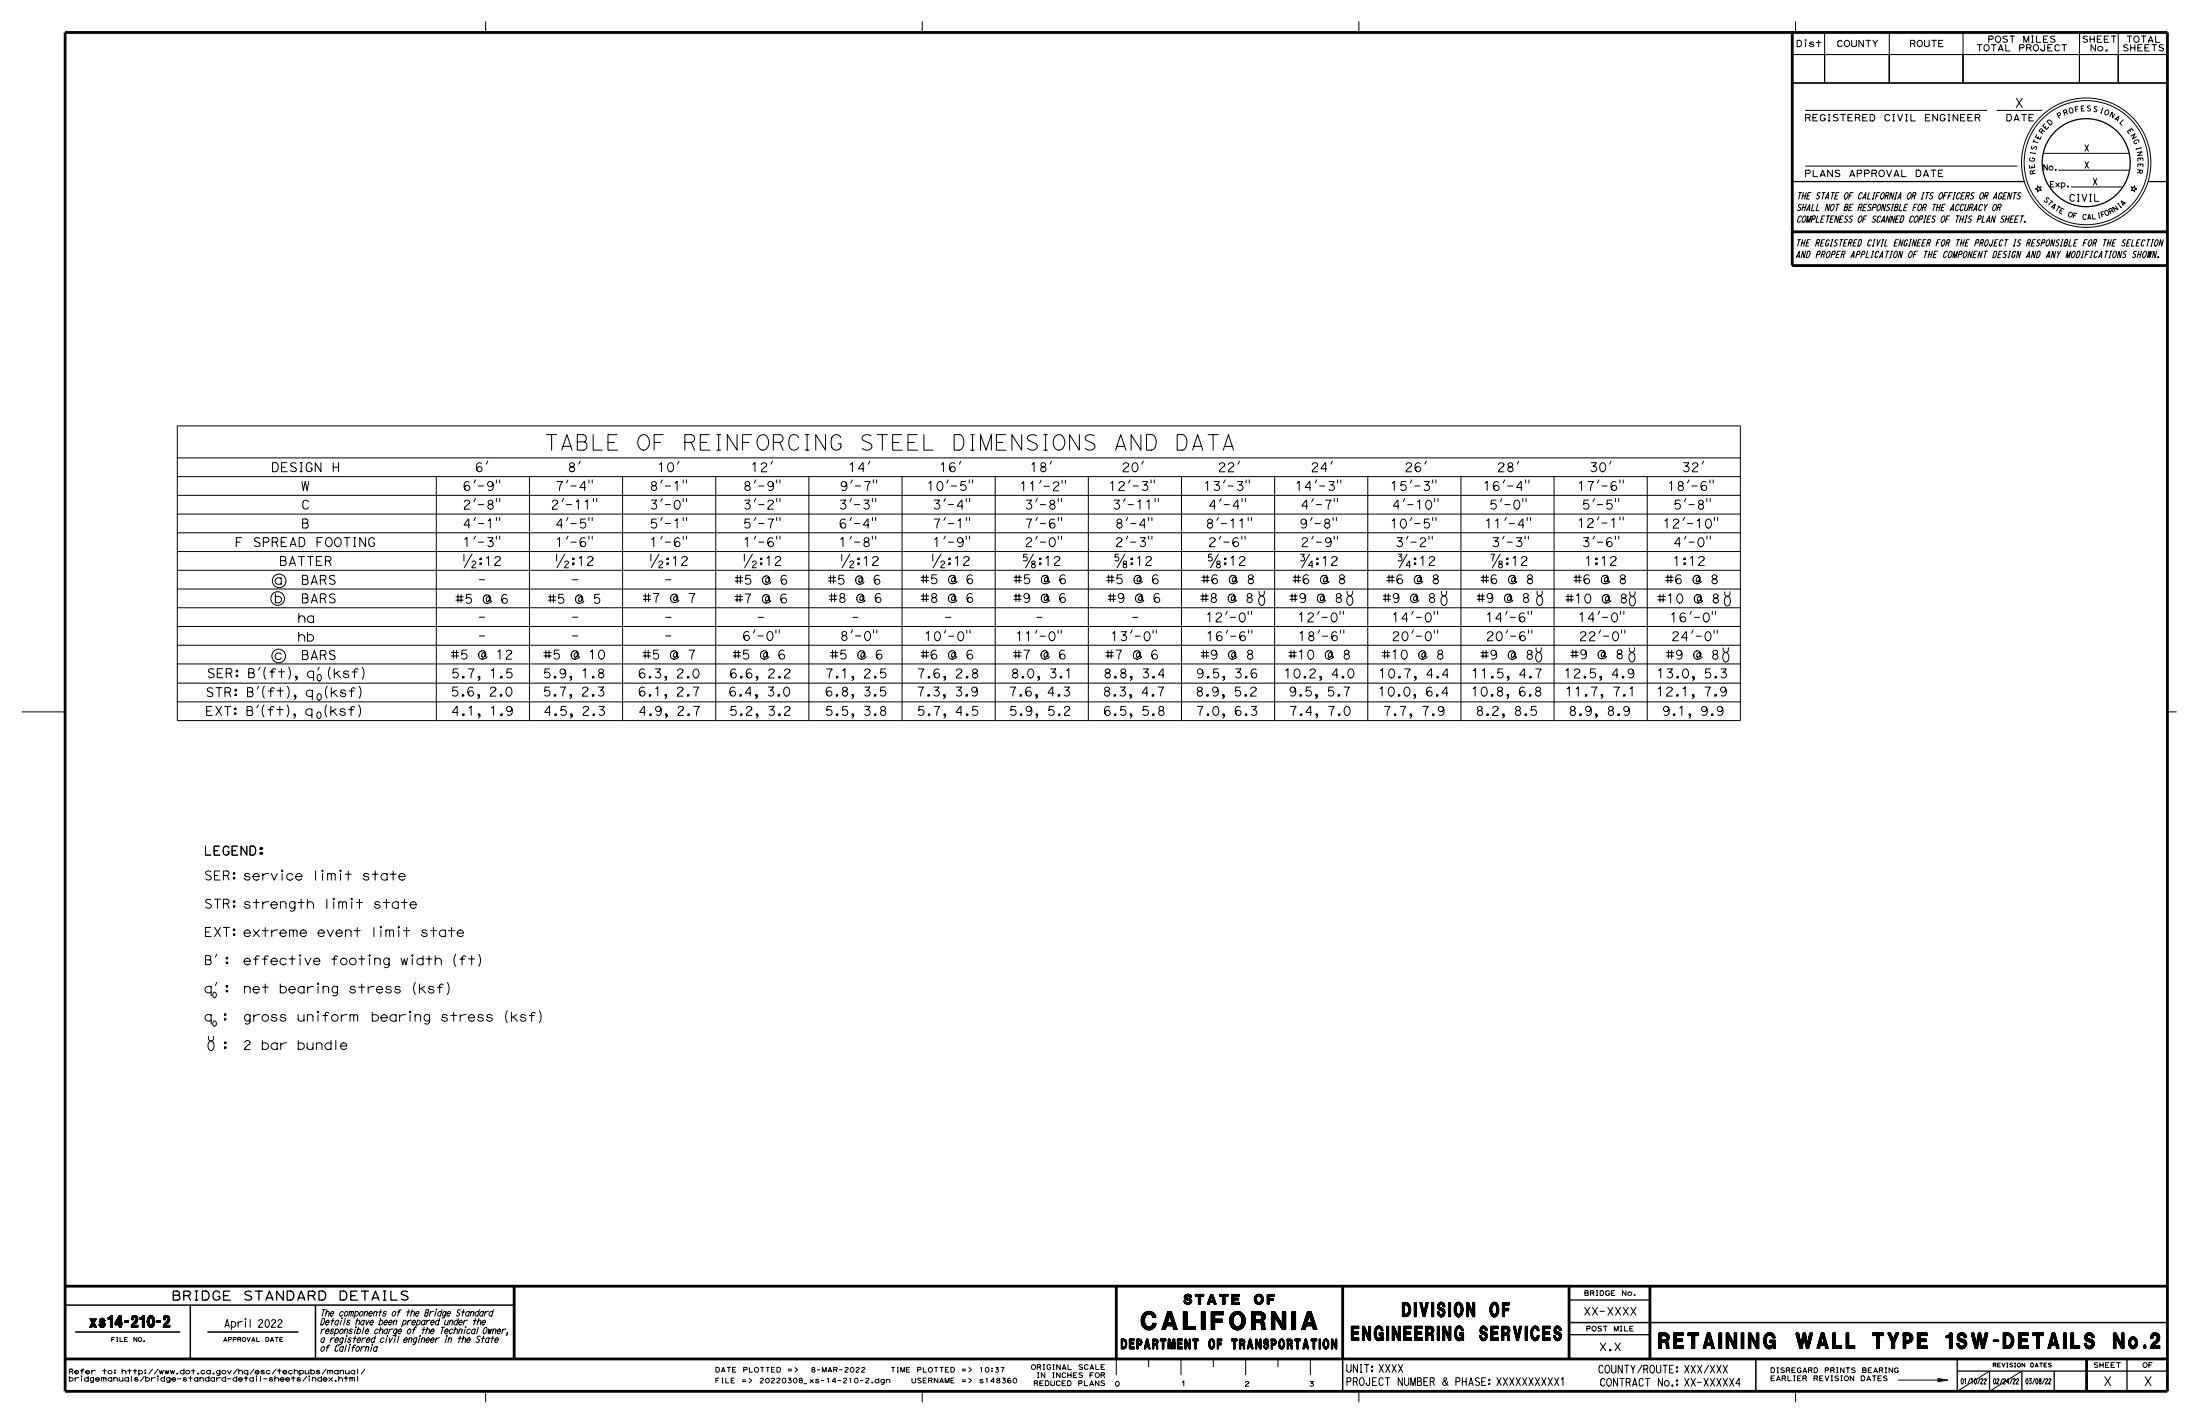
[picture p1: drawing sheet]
<svg xmlns="http://www.w3.org/2000/svg" width="432mm" height="279mm" viewBox="0 0 432 279" stroke-linecap="round" stroke-linejoin="round" font-family="sans-serif">
<g fill="none" stroke="#000" stroke-width=".2">
<path d="M95.3 4.2v2.2M181 4.2v2.2M266.7 4.2v2.2M351.8 10.7h6.3v5.6h-6.3zM351.8 10.7h73.6M352.4 4.2v2.2M354.4 8.3v.9M358.1 10.7h12.7v5.6h-12.7zM358.1 6.4v9.9M370.8 6.4v9.9M370.8 10.7h14.5v5.6h-14.5zM385.3 10.7h22.8v5.6h-22.8z"/>
<path d="M385.3 6.4v9.9M408.1 6.4v9.9M408.1 10.7h7.7v5.6h-7.7zM415.8 6.4v9.9M415.8 10.7h9.6v5.6h-9.6zM354.3 32.6h41.7M354.3 21.7h35.7M391.9 21.7h9M399.9 36.4l.3 .4 .4-.1-.2 .3 .2 .4-.4-.1-.3 .4v-.5l-.4-.1 .4-.2zM401 30.1h16.9M404 33.4h14M406.5 36.7h10.2"/>
<path d="M418.3 36.7l.4 .1 .3-.3v.4l.4 .2-.4 .1v.5l-.3-.4-.4 .1 .2-.4zM34.8 83.6h306.8v57.8h-306.8zM34.8 89.8h306.8M34.8 93.5h306.8M34.8 97.2h306.8M85.6 93.5v47.9M93.3 94.2l-.3 .6M93.3 97.8l-.3 .6M95.7 90.5l-.3 .6M97.4 94.2v.6M97.4 97.8v.6M98.1 94.2v.6"/>
<path d="M98.1 97.8v.6M103.9 93.5v47.9M110.6 97.8l-.3 .6M111.5 94.2l-.3 .6M113.9 90.5l-.3 .6M115.6 94.2v.6M116.2 94.2v.6M116.5 97.8v.6M117.1 97.8v.6M122.2 93.5v47.9M130 97.8l-.3 .6M130 94.2l-.3 .6"/>
<path d="M133.3 90.5l-.3 .6M134.1 94.2v.6M134.1 97.8v.6M134.7 94.2v.6M134.7 97.8v.6M140.5 93.5v47.9M148.3 94.2l-.3 .6M148.3 97.8l-.3 .6M151.6 90.5l-.3 .6M152.4 94.2v.6M152.4 97.8v.6M153.1 94.2v.6"/>
<path d="M153.1 97.8v.6M158.8 93.5v47.9M167.1 97.8l-.3 .6M167.3 94.2l-.3 .6M170.7 90.5l-.3 .6M171.2 97.8v.6M171.4 94.2v.6M171.9 97.8v.6M172.1 94.2v.6M177 93.5v47.9M185.5 97.8l-.2 .6M186.1 94.2l-.3 .6"/>
<path d="M188.6 90.5l-.3 .6M189.7 97.8v.6M190.2 94.2v.6M190.3 97.8v.6M190.9 94.2v.6M195.3 93.5v47.9M203.6 97.8l-.3 .6M204.4 94.2l-.3 .6M206.4 90.5l-.3 .6M207.7 97.8v.6M208.4 97.8v.6M208.5 94.2v.6"/>
<path d="M209.1 94.2v.6M213.6 93.5v47.9M220.8 97.8l-.3 .6M221.8 94.2l-.3 .6M224.4 90.5l-.3 .6M225.9 94.2v.6M226.6 94.2v.6M226.7 97.8v.6M227.4 97.8v.6M231.9 93.5v47.9M239.7 97.8l-.3 .6M240.5 94.2l-.3 .6"/>
<path d="M243.3 90.5l-.3 .6M243.8 97.8v.6M244.4 97.8v.6M244.6 94.2v.6M245.2 94.2v.6M250.2 93.5v47.9M257.8 97.8l-.3 .6M258.4 94.2l-.3 .6M261.5 90.5l-.3 .6M261.9 97.8v.6M262.5 97.8v.6M262.5 94.2v.6"/>
<path d="M263.2 94.2v.6M268.5 93.5v47.9M275.7 97.8l-.3 .6M277.1 94.2l-.3 .6M280 90.5l-.3 .6M281.2 94.2v.6M281.6 97.8v.6M281.8 94.2v.6M282.2 97.8v.6M286.7 93.5v47.9M294.8 97.8l-.3 .6M295.3 94.2l-.3 .6"/>
<path d="M298.1 90.5l-.3 .6M298.9 97.8v.6M299.4 94.2v.6M299.5 97.8v.6M300.1 94.2v.6M305 93.5v47.9M313 97.8l-.3 .6M313.8 94.2l-.3 .6M316.2 90.5l-.3 .6M317.1 97.8v.6M317.7 97.8v.6M317.9 94.2v.6"/>
<path d="M318.6 94.2v.6M323.3 93.5v47.9M330.9 97.8l-.3 .6M331.5 94.2l-.3 .6M334.4 90.5l-.3 .6M335 97.8v.6M335.6 94.2v.6M335.7 97.8v.6M336.3 94.2v.6M34.8 100.9h306.8M34.8 104.5h306.8M34.8 108.2h306.8"/>
<path d="M34.8 111.9h306.8M34.8 115.6h306.8M34.8 119.2h306.8M91.1 108.7v1.4M92.6 110.3a.37 .37 0 0 1 .5-.2 .37 .37 0 0 1 .2 .4l-.6 .7-.1 .2h.8M92.6 108.7l-1.5 2.7M93.3 101.5l-.3 .6M93.3 105.2l-.3 .6M97.4 101.5v.6M97.4 105.2v.6M98.1 101.5v.6M98.1 105.2v.6"/>
<path d="M109.2 108.7v1.4M110.8 110.3a.37 .37 0 0 1 .5-.2 .37 .37 0 0 1 .2 .4l-.6 .7-.1 .2h.8M110.8 108.7l-1.5 2.7M111.5 105.2l-.3 .6M111.5 101.5l-.3 .6M115.6 101.5v.6M115.6 105.2v.6M116.2 101.5v.6M116.2 105.2v.6M127.7 108.7v1.4M129.3 110.3a.37 .37 0 0 1 .5-.2 .37 .37 0 0 1 .2 .4l-.6 .7-.1 .2h.8M129.3 108.7l-1.5 2.7"/>
<path d="M130 105.2l-.3 .6M130 101.5l-.3 .6M134.1 101.5v.6M134.1 105.2v.6M134.7 101.5v.6M134.7 105.2v.6M146.1 108.7v1.4M147.7 110.3a.37 .37 0 0 1 .4-.2 .37 .37 0 0 1 .3 .4l-.7 .7v.2h.7M147.7 108.7l-1.5 2.7M148.3 101.5l-.3 .6M148.3 105.2l-.3 .6M152.4 101.5v.6"/>
<path d="M152.4 105.2v.6M153.1 101.5v.6M153.1 105.2v.6M165.2 108.7v1.4M166.8 110.3a.37 .37 0 0 1 .5-.2 .37 .37 0 0 1 .2 .4l-.7 .7v.2h.7M166.8 108.7l-1.5 2.7M167.1 101.5l-.3 .6M167.1 105.2l-.3 .6M171.2 101.5v.6M171.2 105.2v.6M171.9 101.5v.6M171.9 105.2v.6"/>
<path d="M183.1 108.7v1.4M184.7 110.3a.37 .37 0 0 1 .4-.2 .37 .37 0 0 1 .3 .4l-.7 .7v.2h.7M184.7 108.7l-1.6 2.7M185.5 105.2l-.2 .6M185.5 101.5l-.2 .6M189.7 101.5v.6M189.7 105.2v.6M190.3 101.5v.6M190.3 105.2v.6M201.6 108.7h-.7v.7l.2-.2a.42 .42 0 0 1 .5 .6 .42 .42 0 0 1-.7 .1M202.8 110.7a.38 .38 0 0 0-.3 .5 .38 .38 0 0 0 .6 0 .38 .38 0 0 0-.2-.5l-.4-.1 .1-.5 .5 .1v.4l-.2 .1M202.8 108.7l-1.5 2.7"/>
<path d="M203.6 101.5l-.3 .6M203.6 105.2l-.3 .6M207.7 101.5v.6M207.7 105.2v.6M208.4 101.5v.6M208.4 105.2v.6M219.5 108.7h-.6l-.1 .7 .3-.2a.42 .42 0 0 1 .5 .6 .42 .42 0 0 1-.8 .1M220.7 110.7a.38 .38 0 0 0-.2 .5 .38 .38 0 0 0 .6 0 .38 .38 0 0 0-.2-.5l-.4-.1 .1-.5 .5 .1v.4l-.2 .1M220.8 108.7l-1.5 2.7M221.3 105.2l-.3 .6M221.3 101.5l-.3 .6M225.4 101.5v.6"/>
<path d="M225.4 105.2v.6M226.1 101.5v.6M226.1 105.2v.6M237.9 108.7h-.7v.7l.2-.2a.42 .42 0 0 1 .5 .6 .42 .42 0 0 1-.7 .1M239.1 110.7a.38 .38 0 0 0-.3 .5 .38 .38 0 0 0 .7 0 .38 .38 0 0 0-.3-.5l-.3-.1v-.5l.5 .1v.4l-.2 .1M239.1 101.5l-.3 .6M239.1 108.7l-1.5 2.7M239.6 105.2l-.3 .6M240.9 119.9l-.3 .6M243.7 105.2v.6M244.4 105.2v.6M245 101.5v.6"/>
<path d="M245 119.9v.6M245.6 101.5v.6M245.6 119.9v.6M247.4 117l.2-.1a1.05 1.05 0 0 1 .6 .9 1.05 1.05 0 0 1-.6 1 1.08 1.08 0 0 1-.2-1.8zM248.2 115.9l-.1 .5a.51 .51 0 0 1-.5 .5 .51 .51 0 0 1-.5-.5v-.4M255.3 108.7h.7l-.4 .5a.43 .43 0 0 1 .4 .6 .43 .43 0 0 1-.7 .1M257 108.7l-1.5 2.7M257.5 101.5l-.3 .6M257.6 110.9h-.7l.6-.8v1.3M257.8 105.2l-.3 .6M258.9 119.9l-.3 .6M261.7 101.5v.6"/>
<path d="M261.9 105.2v.6M262.3 101.5v.6M262.5 105.2v.6M263 119.9v.6M263.7 119.9v.6M264.7 117l.2-.1a1.05 1.05 0 0 1 .6 .9 1.05 1.05 0 0 1-.6 1 1.08 1.08 0 0 1-.2-1.8zM265.4 115.9v.5a.51 .51 0 0 1-.5 .5 .51 .51 0 0 1-.5-.5v-.4M274.4 108.7h.7l-.4 .5a.43 .43 0 0 1 .5 .6 .43 .43 0 0 1-.8 .1M276.2 108.7l-1.5 2.7M276.4 105.2l-.3 .6M276.8 110.9h-.8l.6-.8 .1 1.3M277.1 101.5l-.3 .6"/>
<path d="M277.4 119.9l-.3 .6M280.5 105.2v.6M281.1 105.2v.6M281.2 101.5v.6M281.5 119.9v.6M281.8 101.5v.6M282.1 119.9v.6M282.9 116v.4a.51 .51 0 0 0 .5 .5 .51 .51 0 0 0 .5-.5M283.2 117l.2-.1a1.05 1.05 0 0 1 .6 .9 1.05 1.05 0 0 1-.6 1 1.08 1.08 0 0 1-.2-1.8zM283.9 115.9v.5M292.6 108.7h.8l-.4 .7v.7M294.4 108.7l-1.5 2.7"/>
<path d="M294.4 110.7a.38 .38 0 0 0-.2 .5 .38 .38 0 0 0 .6 0 .38 .38 0 0 0-.2-.5l-.4-.1 .1-.5 .5 .1v.4l-.2 .1M295.2 105.2l-.3 .6M295.6 101.5l-.3 .6M295.8 119.9l-.3 .6M299.3 105.2v.6M299.7 101.5v.6M299.9 119.9v.6M300 105.2v.6M300.4 101.5v.6M300.6 119.9v.6M302 117l.2-.1a1.05 1.05 0 0 1 .6 .9 1.05 1.05 0 0 1-.6 1 1.08 1.08 0 0 1-.2-1.8zM302.7 115.9v.5a.51 .51 0 0 1-.5 .5 .51 .51 0 0 1-.5-.5v-.4"/>
<path d="M313 105.2l-.3 .6M313.8 101.4l-.3 .6M314 119.9l-.3 .6M317.1 105.2v.6M317.7 105.2v.6M317.9 101.4v.6M318.1 119.9v.6M318.6 101.4v.6M318.7 119.9v.6M320.2 117.1l.2-.1a1.05 1.05 0 0 1 .6 .9 1.05 1.05 0 0 1-.6 1 1.08 1.08 0 0 1-.2-1.8zM320.9 116v.5a.51 .51 0 0 1-.5 .5 .51 .51 0 0 1-.5-.5v-.4M330.6 101.5l-.3 .6"/>
<path d="M330.9 105.2l-.3 .6M332 119.9l-.3 .6M335 105.2v.6M335.7 105.2v.6M336.1 119.9v.6M336.5 101.5v.6M336.7 119.9v.6M337.1 101.5v.6M338.8 117.1l.2-.1a1.05 1.05 0 0 1 .6 .9 1.05 1.05 0 0 1-.6 1 1.08 1.08 0 0 1-.2-1.8zM339.5 116v.5a.51 .51 0 0 1-.5 .5 .51 .51 0 0 1-.5-.5v-.4M4.3 139.7h8.5M34.8 122.9h306.8"/>
<path d="M34.8 126.6h306.8M34.8 134h306.8M34.8 137.7h306.8M34.8 130.3h306.8M50.7 138.3l-.3 .6M50.8 134.6l-.3 .6M51 130.9l-.3 .6M51.8 138.3a2.22 2.22 0 0 0 0 2.4M51.9 134.6a2.22 2.22 0 0 0 0 2.4M52.1 130.9a2.22 2.22 0 0 0 0 2.4M56.3 138.3a2.22 2.22 0 0 1 0 2.4M56.4 134.6a2.22 2.22 0 0 1 0 2.4"/>
<path d="M56.7 130.9a2.22 2.22 0 0 1 0 2.4M62.7 130.9l-.3 .6M64.1 138.3a2.22 2.22 0 0 0 0 2.4M64.2 134.6a2.22 2.22 0 0 0 0 2.4M64.8 130.9a2.22 2.22 0 0 0 0 2.4M70.4 138.3a2.22 2.22 0 0 1 0 2.4M70.5 134.6a2.22 2.22 0 0 1 0 2.4M71.1 130.9a2.22 2.22 0 0 1 0 2.4M94.1 121.1h1M112.4 121.1h1M130.7 121.1h1M148.2 123.6l-.3 .6"/>
<path d="M148.8 121.1h1M152.3 123.6v.6M152.9 123.6v.6M167.3 123.6l-.2 .6M167.4 121.1h1M171.5 123.6v.6M172.1 123.6v.6M185.6 121.1h1M185.6 123.6l-.3 .6M189.7 123.6v.6M190.4 123.6v.6M203.5 121.1h1"/>
<path d="M203.5 123.6l-.2 .6M207.7 123.6v.6M208.3 123.6v.6M222.2 123.6l-.3 .6M222.3 121.1h1M226.3 123.6v.6M227 123.6v.6M241 123.6l-.3 .6M245.1 123.6v.6M245.7 123.6v.6M259 123.6l-.3 .6M263.1 123.6v.6"/>
<path d="M263.8 123.6v.6M277.4 123.6l-.3 .6M281.5 123.6v.6M282.2 123.6v.6M295.9 123.6l-.3 .6M300 123.6v.6M300.7 123.6v.6M301.8 128.1l.2-.1a1.05 1.05 0 0 1 .6 .9 1.05 1.05 0 0 1-.6 1 1.08 1.08 0 0 1-.2-1.8zM302.5 127v.5a.51 .51 0 0 1-.5 .5 .51 .51 0 0 1-.5-.5v-.4M314.2 123.6l-.3 .6M318.3 123.6v.6M318.9 123.6v.6"/>
<path d="M320.1 128.1l.2-.1a1.05 1.05 0 0 1 .6 .9 1.05 1.05 0 0 1-.6 1 1.08 1.08 0 0 1-.2-1.8zM320.8 127v.5a.51 .51 0 0 1-.5 .5 .51 .51 0 0 1-.5-.5v-.4M332.3 123.6l-.3 .6M336.4 123.6v.6M337.1 123.6v.6M338.5 128.1l.2-.1a1.05 1.05 0 0 1 .6 .9 1.05 1.05 0 0 1-.6 1 1.08 1.08 0 0 1-.2-1.8zM339.2 127v.5a.51 .51 0 0 1-.5 .5 .51 .51 0 0 1-.5-.5v-.4M425.4 139.7h1.8M55.4 171.4v1.3M63.3 171.4v1.3M65.5 176.9v1.3M66.8 171.4v1.3"/>
<path d="M69 176.9v1.3M42.6 192.8l-.3 .5M42.6 187.2l-.3 .6M44 199.8h.3v.3h-.3zM44 198.9h.3v.3h-.3zM58.9 188v1.3M62.4 193.6v1.2M62.4 199.1v1.3M72.5 188v1.3M74.8 182.5v1.3M78.3 182.5v1.3M80.5 199.1v1.3"/>
<path d="M80.9 188v1.3M81.5 192.8a2.22 2.22 0 0 0 0 2.3M87.8 192.8a2.22 2.22 0 0 1 0 2.3M89.4 187.2a2.22 2.22 0 0 0 0 2.4M94 187.2a2.22 2.22 0 0 1 0 2.4M99.6 198.3a2.22 2.22 0 0 0 0 2.4M105.9 198.3a2.22 2.22 0 0 1 0 2.4M41.2 204.3l.2-.1a1.05 1.05 0 0 1 .6 1 1.05 1.05 0 0 1-.6 .9 1.08 1.08 0 0 1-.2-1.8zM41.9 203.3v.4a.51 .51 0 0 1-.5 .5 .51 .51 0 0 1-.5-.5v-.4M44.1 205.4h.3v.3h-.3zM44.1 204.4h.3v.3h-.3zM48.2 259.3v1.1"/>
<path d="M67 259.1l-.2 .9M85.6 257.3l-.3 .9M16 270.3v.7M31 270.3v.7M50.3 270.3v.7M60.7 270.3v.7M67.9 262.5l-.2 .9M68.6 264.2l-.2 1M69.8 260.8l-.3 .9M73 264.2l-.3 1M75.9 262.5l-.2 .9M77.6 262.5l-.3 .9"/>
<path d="M82.4 262.5l-.3 .9M87.6 262.5l-.2 .9M91.3 260.8l-.2 .9M95.3 273v2.1M181 273v2.1M219.1 266.6v3.2M225.4 266.6v1.6M231.8 266.6v3.2M238.1 266.6v1.6M244.5 266.6v3.2M250.8 266.6v1.6M257.2 266.6v3.2"/>
<path d="M266.7 273v2.1M352.4 273v2.1M372.6 270.8h8.8M380.4 270.5l1.9 .3-1.9 .3zM380.7 270.7l.6 .1-.6 .1zM390.5 269l-6.4 4M396.8 269l-6.3 4"/>
<circle cx="354.4" cy="7.9" r=".09"/>
<circle cx="409.5" cy="31.9" r="12.7"/>
<circle cx="409.5" cy="31.9" r="12.2"/>
<circle cx="54.5" cy="117.4" r="1.34"/>
<circle cx="54.8" cy="114" r="1.34"/>
<circle cx="54.7" cy="128.7" r="1.34"/>
<circle cx="55.4" cy="170.8" r=".13"/>
<circle cx="63.3" cy="170.8" r=".13"/>
<circle cx="65.5" cy="176.4" r=".13"/>
<circle cx="66.8" cy="170.8" r=".13"/>
<circle cx="69" cy="176.4" r=".13"/>
<circle cx="58.9" cy="187.5" r=".13"/>
<circle cx="62.4" cy="198.5" r=".13"/>
<circle cx="62.4" cy="193" r=".13"/>
<circle cx="72.5" cy="187.5" r=".13"/>
<circle cx="74.7" cy="181.9" r=".13"/>
<circle cx="78.3" cy="181.9" r=".13"/>
<circle cx="80.5" cy="198.5" r=".13"/>
<circle cx="80.9" cy="187.5" r=".13"/>
<circle cx="48.2" cy="258.8" r=".1"/>
<circle cx="67.1" cy="258.7" r=".08"/>
<circle cx="85.7" cy="256.9" r=".08"/>
<circle cx="16" cy="270" r=".07"/>
<circle cx="31" cy="270" r=".07"/>
<circle cx="50.3" cy="270" r=".07"/>
<circle cx="60.7" cy="270" r=".07"/>
<circle cx="68" cy="262.1" r=".08"/>
<circle cx="68.7" cy="263.8" r=".08"/>
<circle cx="69.9" cy="260.4" r=".08"/>
<circle cx="73.1" cy="263.8" r=".08"/>
<circle cx="76" cy="262.1" r=".08"/>
<circle cx="77.7" cy="262.1" r=".08"/>
<circle cx="82.5" cy="262.1" r=".08"/>
<circle cx="87.7" cy="262.1" r=".08"/>
<circle cx="91.4" cy="260.4" r=".08"/>
</g>
<g fill="none" stroke="#000" stroke-width=".25">
<path d="M351.8 16.3h73.6M351.8 35.6h45.5M421.6 35.6h3.8M308 255.1h15.8M308 261.9h15.8M384.1 266.6v6.4M384.1 269h41.3M390.5 269v4M396.8 269v4M403.2 269v4M417.5 266.6v6.4"/>
<circle cx="409.5" cy="31.9" r="8.6"/>
</g>
<path d="M12.8 6.4h412.6v266.6h-412.6zM351.8 6.4v45.7h73.6M351.8 45.5h73.6M12.8 252.4h412.6M100.9 252.4v14.2M219.1 252.4v14.2M263.5 252.4v14.2M308 252.4v14.2M323.8 252.4v14.2M12.8 266.6h412.6M409.5 266.7v6.3" fill="none" stroke="#000" stroke-width=".55"/>
<path d="M12.8 256.1h88.1M37.4 256.1v10.5M61.9 256.1v10.5M308 259.5h117.4M14.7 261.4h20.7M40.7 261.4h17.9M263.5 266.6v6.4M344.6 266.6v6.4" fill="none" stroke="#000" stroke-width=".3"/>
<text font-size="3.5" x="224" y="260.9">CALIFORNIA</text>
<g font-size="3">
<text x="106.7" y="88.3">TABLE OF REINFORCING STEEL DIMENSIONS AND DATA</text>
<text x="325.6" y="264.6">RETAINING WALL TYPE 1SW-DETAILS No.2</text>
</g>
<g font-size="2.8">
<text x="265.2" y="263">ENGINEERING SERVICES</text>
<text x="275.2" y="258.3">DIVISION OF</text>
</g>
<text font-size="2.2" x="17.6" y="260.4">xs14-210-2</text>
<g font-size="1.9">
<text x="232.3" y="255.9">STATE OF</text>
<text x="220" y="264.7">DEPARTMENT OF TRANSPORTATION</text>
</g>
<g font-size="1.8">
<text x="395.4" y="21.1">X</text>
<text x="53.2" y="92.6">DESIGN H</text>
<text x="93.2" y="92.6">6'</text>
<text x="111.3" y="92.6">8'</text>
<text x="129" y="92.6">10'</text>
<text x="147.3" y="92.6">12'</text>
<text x="166.4" y="92.6">14'</text>
<text x="184.3" y="92.6">16'</text>
<text x="202.1" y="92.6">18'</text>
<text x="220.1" y="92.6">20'</text>
<text x="239" y="92.6">22'</text>
<text x="257.2" y="92.6">24'</text>
<text x="275.6" y="92.6">26'</text>
<text x="293.8" y="92.6">28'</text>
<text x="311.9" y="92.6">30'</text>
<text x="330.1" y="92.6">32'</text>
<text x="59" y="96.2">W</text>
<text x="59.1" y="99.9">C</text>
<text x="90.8" y="96.2">6'-9&quot;</text>
<text x="90.8" y="99.9">2'-8&quot;</text>
<text x="108.1" y="99.9">2'-11&quot;</text>
<text x="108.9" y="96.2">7'-4&quot;</text>
<text x="127.4" y="99.9">3'-0&quot;</text>
<text x="127.4" y="96.2">8'-1&quot;</text>
<text x="145.8" y="96.2">8'-9&quot;</text>
<text x="145.8" y="99.9">3'-2&quot;</text>
<text x="164.6" y="99.9">3'-3&quot;</text>
<text x="164.8" y="96.2">9'-7&quot;</text>
<text x="181.8" y="96.2">10'-5&quot;</text>
<text x="183" y="99.9">3'-4&quot;</text>
<text x="200" y="96.3">11'-2&quot;</text>
<text x="201.1" y="99.9">3'-8&quot;</text>
<text x="217.5" y="96.2">12'-3&quot;</text>
<text x="218.3" y="99.9">3'-11&quot;</text>
<text x="236.1" y="96.2">13'-3&quot;</text>
<text x="237.1" y="99.9">4'-4&quot;</text>
<text x="254.1" y="96.2">14'-3&quot;</text>
<text x="255.2" y="99.9">4'-7&quot;</text>
<text x="272.8" y="96.2">15'-3&quot;</text>
<text x="273.2" y="99.9">4'-10&quot;</text>
<text x="291" y="96.2">16'-4&quot;</text>
<text x="292.2" y="99.9">5'-0&quot;</text>
<text x="309.5" y="96.2">17'-6&quot;</text>
<text x="310.4" y="99.9">5'-5&quot;</text>
<text x="327.2" y="96.2">18'-6&quot;</text>
<text x="328.4" y="99.9">5'-8&quot;</text>
<text x="46.1" y="107.3">F SPREAD FOOTING</text>
<text x="59.1" y="103.6">B</text>
<text x="90.8" y="103.6">4'-1&quot;</text>
<text x="90.8" y="107.3">1'-3&quot;</text>
<text x="108.9" y="107.3">1'-6&quot;</text>
<text x="108.9" y="103.6">4'-5&quot;</text>
<text x="127.4" y="107.3">1'-6&quot;</text>
<text x="127.4" y="103.6">5'-1&quot;</text>
<text x="145.8" y="107.3">1'-6&quot;</text>
<text x="145.8" y="103.6">5'-7&quot;</text>
<text x="164.6" y="103.6">6'-4&quot;</text>
<text x="164.6" y="107.3">1'-8&quot;</text>
<text x="183" y="107.3">1'-9&quot;</text>
<text x="183" y="103.6">7'-1&quot;</text>
<text x="201.1" y="103.6">7'-6&quot;</text>
<text x="201.1" y="107.3">2'-0&quot;</text>
<text x="218.8" y="107.3">2'-3&quot;</text>
<text x="218.8" y="103.6">8'-4&quot;</text>
<text x="236.6" y="103.6">8'-11&quot;</text>
<text x="237.1" y="107.3">2'-6&quot;</text>
<text x="255" y="103.6">9'-8&quot;</text>
<text x="255.2" y="107.3">2'-9&quot;</text>
<text x="272.8" y="103.6">10'-5&quot;</text>
<text x="273.8" y="107.3">3'-2&quot;</text>
<text x="291.3" y="103.6">11'-4&quot;</text>
<text x="292.7" y="107.3">3'-3&quot;</text>
<text x="309.5" y="103.5">12'-1&quot;</text>
<text x="310.4" y="107.3">3'-6&quot;</text>
<text x="326.3" y="103.6">12'-10&quot;</text>
<text x="328.4" y="107.3">4'-0&quot;</text>
<text x="54.7" y="111">BATTER</text>
<text x="90.6" y="111">½:12</text>
<text x="108.8" y="111">½:12</text>
<text x="127.3" y="111">½:12</text>
<text x="145.7" y="111">½:12</text>
<text x="164.8" y="111">½:12</text>
<text x="182.7" y="111">½:12</text>
<text x="200.5" y="111">?:12</text>
<text x="218.4" y="111">?:12</text>
<text x="236.8" y="111">?:12</text>
<text x="254.9" y="111">¾:12</text>
<text x="274" y="111">¾:12</text>
<text x="292.1" y="111">?:12</text>
<text x="310.9" y="111">1:12</text>
<text x="328.2" y="111">1:12</text>
<text x="53.8" y="118.3">b</text>
<text x="53.8" y="114.7">a</text>
<text x="57" y="114.7">BARS</text>
<text x="57.2" y="118.3">BARS</text>
<text x="89.3" y="118.4">#5 @ 6</text>
<text x="93.8" y="114.6">-</text>
<text x="107.5" y="118.4">#5 @ 5</text>
<text x="112.1" y="114.6">-</text>
<text x="126.1" y="118.2">#7 @ 7</text>
<text x="130.3" y="114.6">-</text>
<text x="144.1" y="118.3">#7 @ 6</text>
<text x="144.2" y="114.6">#5 @ 6</text>
<text x="162.4" y="114.6">#5 @ 6</text>
<text x="162.6" y="118.2">#8 @ 6</text>
<text x="180.7" y="114.5">#5 @ 6</text>
<text x="180.7" y="118.2">#8 @ 6</text>
<text x="198.9" y="118.2">#9 @ 6</text>
<text x="198.9" y="114.5">#5 @ 6</text>
<text x="217.1" y="114.5">#5 @ 6</text>
<text x="217.4" y="118.2">#9 @ 6</text>
<text x="235.5" y="118.2">#8 @ 8</text>
<text x="235.8" y="114.5">#6 @ 8</text>
<text x="253" y="118.2">#9 @ 8</text>
<text x="253.7" y="114.5">#6 @ 8</text>
<text x="271.3" y="118.2">#9 @ 8</text>
<text x="272.1" y="114.5">#6 @ 8</text>
<text x="289.8" y="118.2">#9 @ 8</text>
<text x="290.6" y="114.5">#6 @ 8</text>
<text x="307.2" y="118.3">#10 @ 8</text>
<text x="308.8" y="114.5">#6 @ 8</text>
<text x="325.3" y="118.3">#10 @ 8</text>
<text x="326.8" y="114.5">#6 @ 8</text>
<text x="58.3" y="125.8">hb</text>
<text x="58.3" y="122.1">ha</text>
<text x="93.8" y="125.7">-</text>
<text x="112.1" y="125.7">-</text>
<text x="130.3" y="125.7">-</text>
<text x="145.6" y="125.7">6'-0&quot;</text>
<text x="164.8" y="125.7">8'-0&quot;</text>
<text x="181.3" y="125.7">10'-0&quot;</text>
<text x="199.2" y="125.7">11'-0&quot;</text>
<text x="217.9" y="125.7">13'-0&quot;</text>
<text x="236.6" y="122">12'-0&quot;</text>
<text x="236.7" y="125.7">16'-6&quot;</text>
<text x="254.6" y="122">12'-0&quot;</text>
<text x="254.7" y="125.7">18'-6&quot;</text>
<text x="273.1" y="122">14'-0&quot;</text>
<text x="273.1" y="125.7">20'-0&quot;</text>
<text x="290.8" y="122">14'-6&quot;</text>
<text x="291.6" y="125.7">20'-6&quot;</text>
<text x="309.6" y="122">14'-0&quot;</text>
<text x="309.8" y="125.7">22'-0&quot;</text>
<text x="327.7" y="122">16'-0&quot;</text>
<text x="328" y="125.7">24'-0&quot;</text>
<text x="53.8" y="129.4">c</text>
<text x="57" y="129.4">BARS</text>
<text x="88.4" y="129.3">#5 @ 12</text>
<text x="106.6" y="129.3">#5 @ 10</text>
<text x="126.1" y="129.3">#5 @ 7</text>
<text x="143.7" y="129.3">#5 @ 6</text>
<text x="162.9" y="129.3">#5 @ 6</text>
<text x="180.7" y="129.3">#6 @ 6</text>
<text x="198.8" y="129.3">#7 @ 6</text>
<text x="216.9" y="129.3">#7 @ 6</text>
<text x="235.6" y="129.3">#9 @ 8</text>
<text x="252.8" y="129.3">#10 @ 8</text>
<text x="271.2" y="129.3">#10 @ 8</text>
<text x="290.5" y="129.3">#9 @ 8</text>
<text x="308.2" y="129.3">#9 @ 8</text>
<text x="326.9" y="129.3">#9 @ 8</text>
<text x="40.3" y="136.7">STR: B'(ft), q (ksf)</text>
<text x="40.6" y="133">SER: B'(ft), q' (ksf)</text>
<text x="88.4" y="136.6">5.6, 2.0</text>
<text x="88.5" y="133">5.7, 1.5</text>
<text x="106.5" y="136.6">5.7, 2.3</text>
<text x="106.5" y="133">5.9, 1.8</text>
<text x="125.1" y="133">6.3, 2.0</text>
<text x="125.1" y="136.6">6.1, 2.7</text>
<text x="142.9" y="136.6">6.4, 3.0</text>
<text x="143.1" y="133">6.6, 2.2</text>
<text x="161.8" y="136.6">6.8, 3.5</text>
<text x="161.9" y="133">7.1, 2.5</text>
<text x="179.8" y="136.6">7.3, 3.9</text>
<text x="179.9" y="133">7.6, 2.8</text>
<text x="197.9" y="136.6">7.6, 4.3</text>
<text x="198.3" y="133">8.0, 3.1</text>
<text x="216.4" y="136.6">8.3, 4.7</text>
<text x="216.5" y="133">8.8, 3.4</text>
<text x="234.6" y="136.6">8.9, 5.2</text>
<text x="234.7" y="133">9.5, 3.6</text>
<text x="251.9" y="133">10.2, 4.0</text>
<text x="252.8" y="136.6">9.5, 5.7</text>
<text x="270.4" y="136.6">10.0, 6.4</text>
<text x="270.5" y="133">10.7, 4.4</text>
<text x="288.7" y="136.6">10.8, 6.8</text>
<text x="288.7" y="133">11.5, 4.7</text>
<text x="306.9" y="133">12.5, 4.9</text>
<text x="307.1" y="136.6">11.7, 7.1</text>
<text x="325" y="136.6">12.1, 7.9</text>
<text x="325.1" y="133">13.0, 5.3</text>
<text x="40.2" y="140.4">EXT: B'(ft), q (ksf)</text>
<text x="88.5" y="140.4">4.1, 1.9</text>
<text x="106.6" y="140.4">4.5, 2.3</text>
<text x="125.2" y="140.4">4.9, 2.7</text>
<text x="143.1" y="140.4">5.2, 3.2</text>
<text x="161.8" y="140.4">5.5, 3.8</text>
<text x="179.9" y="140.4">5.7, 4.5</text>
<text x="198" y="140.4">5.9, 5.2</text>
<text x="216.5" y="140.4">6.5, 5.8</text>
<text x="234.6" y="140.4">7.0, 6.3</text>
<text x="252.9" y="140.4">7.4, 7.0</text>
<text x="271.4" y="140.4">7.7, 7.9</text>
<text x="289.5" y="140.4">8.2, 8.5</text>
<text x="307.8" y="140.4">8.9, 8.9</text>
<text x="326.1" y="140.4">9.1, 9.9</text>
<text x="39.9" y="167.8">LEGEND:</text>
<text x="40" y="172.7">SER:service limit state</text>
<text x="40" y="178.2">STR: strength limit state</text>
<text x="40" y="183.7">EXT: extreme event limit state</text>
<text x="40" y="189.3">B' :</text>
<text x="47.7" y="189.3">effective footing width (ft)</text>
<text x="40" y="194.8">q' :</text>
<text x="47.7" y="194.8">net bearing stress (ksf)</text>
<text x="40" y="200.4">q</text>
<text x="47.7" y="200.4">gross uniform bearing stress (ksf)</text>
<text x="47.7" y="205.9">2 bar bundle</text>
<text x="33.6" y="255.1">BRIDGE STANDARD DETAILS</text>
<text x="412.8" y="271.9">X</text>
<text x="420.7" y="271.9">X</text>
</g>
<g font-size="1.5">
<text x="43.9" y="260.4">April 2022</text>
<text x="310.7" y="258">XX-XXXX</text>
<text x="264.1" y="269.3">UNIT: XXXX</text>
<text x="313.6" y="269.4">COUNTY/ROUTE: XXX/XXX</text>
<text x="313.8" y="265">X.X</text>
<text x="264.1" y="271.8">PROJECT NUMBER &amp; PHASE: XXXXXXXXXX1</text>
<text x="313.9" y="272">CONTRACT No.: XX-XXXXX4</text>
</g>
<text font-size="1.4" x="406" y="39.5">CIVIL</text>
<g font-size="1.3">
<text x="354.1" y="23.7">REGISTERED CIVIL ENGINEER</text>
<text x="393.6" y="23.7">DATE</text>
<text x="409" y="29.7">X</text>
<text x="354.1" y="34.7">PLANS APPROVAL DATE</text>
<text x="409" y="33">X</text>
<text x="352.5" y="41.3">SHALL NOT BE RESPONSIBLE FOR THE ACCURACY OR</text>
<text x="352.5" y="39.1">THE STATE OF CALIFORNIA OR ITS OFFICERS OR AGENTS</text>
<text x="410.7" y="36.3">X</text>
<text x="352.5" y="43.6">COMPLETENESS OF SCANNED COPIES OF THIS PLAN SHEET.</text>
<text x="352.4" y="50.6">AND PROPER APPLICATION OF THE COMPONENT DESIGN AND ANY MODIFICATIONS SHOWN.</text>
<text x="352.4" y="48.3">THE REGISTERED CIVIL ENGINEER FOR THE PROJECT IS RESPONSIBLE FOR THE SELECTION</text>
<text x="62" y="137.4">0</text>
<text x="62" y="133.6">0</text>
<text x="61.9" y="141">0</text>
<text x="62.8" y="263.4">a registered civil engineer in the State</text>
<text x="62.8" y="261.7">responsible charge of the Technical Owner,</text>
<text x="62.8" y="260">Details have been prepared under the</text>
<text x="62.8" y="258.2">The components of the Bridge Standard</text>
<text x="62.8" y="265.1">of California</text>
</g>
<g font-size="1.2">
<text x="352.5" y="9.2">Dist</text>
<text x="360.4" y="9.2">COUNTY</text>
<text x="374.7" y="9.2">ROUTE</text>
<text x="387.8" y="10">TOTAL PROJECT</text>
<text x="390.1" y="8.3">POST MILES</text>
<text x="408.6" y="8.3">SHEET</text>
<text x="410.2" y="10">No.</text>
<text x="416.5" y="10">SHEETS</text>
<text x="417.3" y="8.3">TOTAL</text>
</g>
<g font-size="1.1">
<text x="400.9" y="33.4">No.</text>
<text x="402.3" y="36.7">Exp.</text>
<text x="41.6" y="195.7">0</text>
<text x="41.6" y="201.4">0</text>
<text x="384.8" y="271.5">01/10/22</text>
<text x="391.2" y="271.5">02/24/22</text>
<text x="397.5" y="271.5">03/08/22</text>
</g>
<g font-size="1">
<text x="404.1" y="23.3" transform="rotate(-31 404.1 23.3)">P</text>
<text x="405.1" y="22.7" transform="rotate(-20 405.1 22.7)">R</text>
<text x="406.1" y="22.3" transform="rotate(-15 406.1 22.3)">O</text>
<text x="407.3" y="22" transform="rotate(-10 407.3 22)">F</text>
<text x="408.4" y="21.8" transform="rotate(-4 408.4 21.8)">E</text>
<text x="409.5" y="21.8" transform="rotate(1 409.5 21.8)">S</text>
<text x="410.7" y="21.8" transform="rotate(12 410.7 21.8)">S</text>
<text x="412" y="22.1" transform="rotate(17 412 22.1)">I</text>
<text x="412.9" y="22.3" transform="rotate(22 412.9 22.3)">O</text>
<text x="413.9" y="22.8" transform="rotate(28 413.9 22.8)">N</text>
<text x="414.9" y="23.3" transform="rotate(33 414.9 23.3)">A</text>
<text x="399.6" y="29.6" transform="rotate(-74 399.6 29.6)">S</text>
<text x="399.9" y="28.5" transform="rotate(-69 399.9 28.5)">T</text>
<text x="400.3" y="27.5" transform="rotate(-63 400.3 27.5)">E</text>
<text x="400.9" y="26.4" transform="rotate(-53 400.9 26.4)">R</text>
<text x="401.5" y="25.5" transform="rotate(-47 401.5 25.5)">E</text>
<text x="402.3" y="24.7" transform="rotate(-42 402.3 24.7)">D</text>
<text x="415.9" y="24" transform="rotate(44 415.9 24)">L</text>
<text x="417.4" y="25.6" transform="rotate(55 417.4 25.6)">E</text>
<text x="418.1" y="26.6" transform="rotate(60 418.1 26.6)">N</text>
<text x="418.6" y="27.6" transform="rotate(65 418.6 27.6)">G</text>
<text x="419.2" y="28.9" transform="rotate(76 419.2 28.9)">I</text>
<text x="419.4" y="29.8" transform="rotate(81 419.4 29.8)">N</text>
<text x="399.3" y="31.8" transform="rotate(-85 399.3 31.8)">G</text>
<text x="399.4" y="33.1" transform="rotate(-96 399.4 33.1)">E</text>
<text x="399.4" y="30.5" transform="rotate(-79 399.4 30.5)">I</text>
<text x="399.6" y="34.2" transform="rotate(-101 399.6 34.2)">R</text>
<text x="419.5" y="33.1" transform="rotate(98 419.5 33.1)">R</text>
<text x="419.6" y="30.9" transform="rotate(87 419.6 30.9)">E</text>
<text x="419.6" y="32" transform="rotate(92 419.6 32)">E</text>
<text x="401" y="39.2" transform="rotate(46 401 39.2)">S</text>
<text x="401.7" y="39.9" transform="rotate(41 401.7 39.9)">T</text>
<text x="402.4" y="40.6" transform="rotate(37 402.4 40.6)">A</text>
<text x="403.2" y="41.1" transform="rotate(32 403.2 41.1)">T</text>
<text x="404" y="41.7" transform="rotate(27 404 41.7)">E</text>
<text x="415" y="41.6" transform="rotate(-34 415 41.6)">N</text>
<text x="416" y="40.9" transform="rotate(-38 416 40.9)">I</text>
<text x="416.6" y="40.5" transform="rotate(-43 416.6 40.5)">A</text>
<text x="405.7" y="42.4" transform="rotate(18 405.7 42.4)">O</text>
<text x="406.7" y="42.7" transform="rotate(13 406.7 42.7)">F</text>
<text x="408.6" y="43" transform="rotate(4 408.6 43)">C</text>
<text x="409.6" y="43.1" transform="rotate(-1 409.6 43.1)">A</text>
<text x="410.5" y="43" transform="rotate(-6 410.5 43)">L</text>
<text x="411.7" y="42.9" transform="rotate(-10 411.7 42.9)">I</text>
<text x="412.4" y="42.7" transform="rotate(-15 412.4 42.7)">F</text>
<text x="413.3" y="42.4" transform="rotate(-24 413.3 42.4)">O</text>
<text x="414.2" y="42.1" transform="rotate(-29 414.2 42.1)">R</text>
<text x="310.9" y="254.2">BRIDGE No.</text>
<text x="311.2" y="261.2">POST MILE</text>
<text x="13.4" y="269.6">Refer to: http://www.dot.ca.gov/hq/esc/techpubs/manual/</text>
<text x="140.3" y="269.2">DATE PLOTTED =&gt;</text>
<text x="158.5" y="269.2">8-MAR-2022</text>
<text x="174.7" y="269.2">TIME PLOTTED =&gt;</text>
<text x="192.1" y="269.2">10:37</text>
<text x="202.3" y="268.7">ORIGINAL SCALE</text>
<text x="347.4" y="269.3">DISREGARD PRINTS BEARING</text>
<text x="410.8" y="268.3">SHEET</text>
<text x="420.5" y="268.3">OF</text>
<text x="13.4" y="271">bridgemanuals/bridge-standard-detail-sheets/index.html</text>
<text x="140.3" y="271.3">FILE =&gt;</text>
<text x="149" y="271.3">20220308_xs-14-210-2.dgn</text>
<text x="178.8" y="271.3">USERNAME =&gt;</text>
<text x="192.1" y="271.3">s148360</text>
<text x="202.8" y="271.9">REDUCED PLANS</text>
<text x="203.4" y="270.3">IN INCHES FOR</text>
<text x="218.8" y="272">0</text>
<text x="231.8" y="271.9">1</text>
<text x="244.2" y="272">2</text>
<text x="256.9" y="272">3</text>
<text x="347.4" y="270.9">EARLIER REVISION DATES</text>
</g>
<g font-size=".8">
<text x="21.8" y="263.2">FILE NO.</text>
<text x="43.8" y="263.2">APPROVAL DATE</text>
<text x="391.1" y="268.2">REVISION DATES</text>
</g>
</svg>
